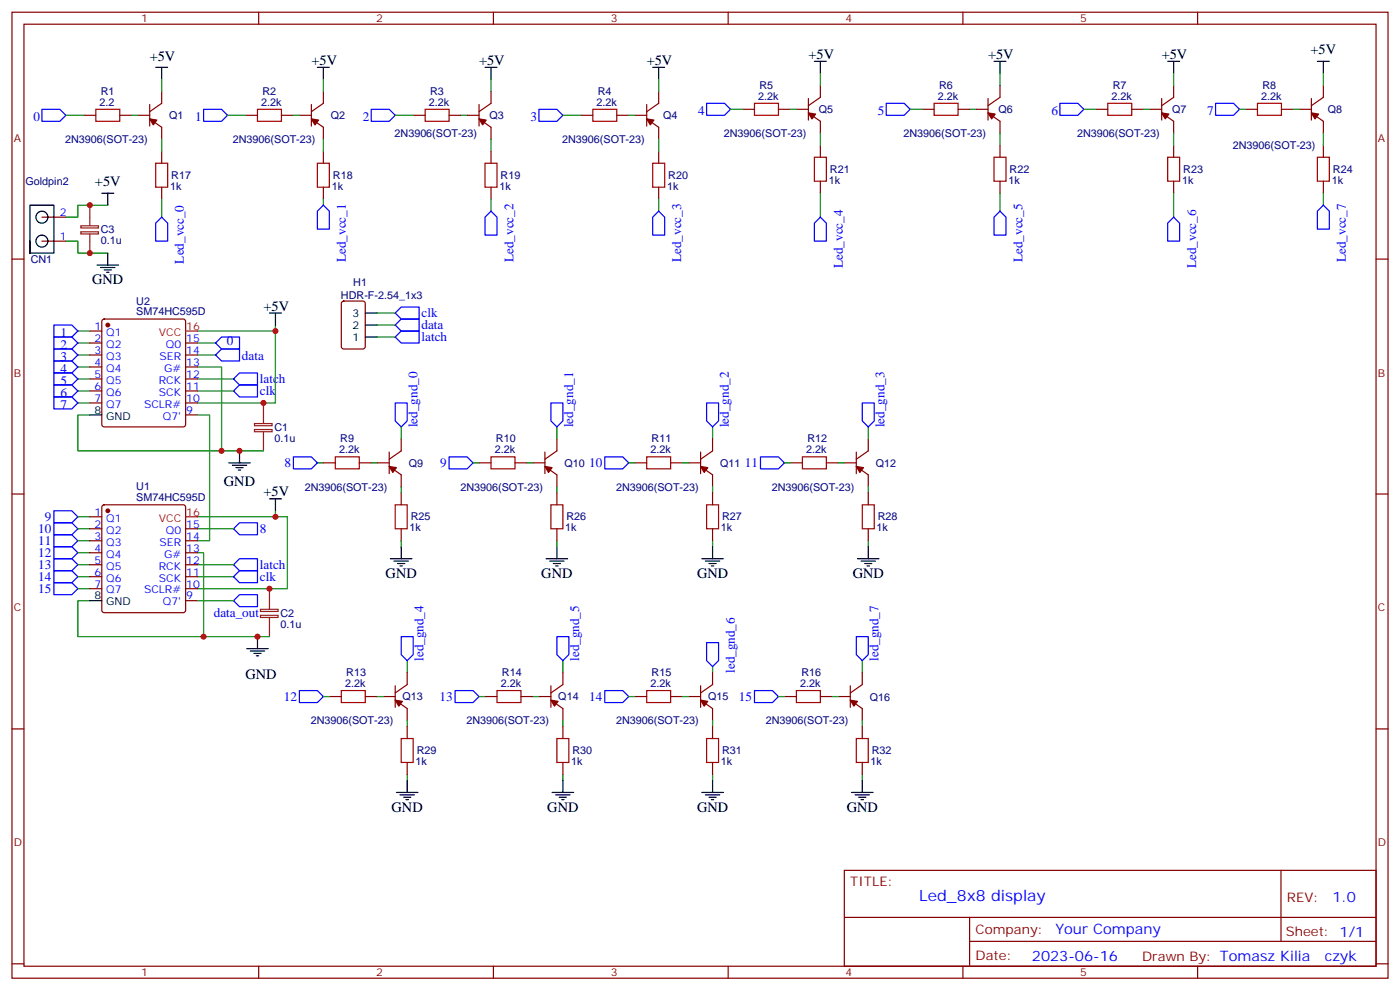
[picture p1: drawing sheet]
<svg xmlns="http://www.w3.org/2000/svg" width="412mm" height="292mm" viewBox="0 0 412 292" stroke-linecap="round" stroke-linejoin="round" font-family="sans-serif">
<g fill="none" stroke="#870000" stroke-width=".35">
<path d="M3.5 3.6h405.4v284.3h-405.4zM7.1 7.1h398.2v277.3h-398.2zM76.2 3.6v3.5M145.3 3.6v3.5M214.5 3.6v3.5M283.6 3.6v3.5M352.8 3.6v3.5M24.7 33.9h3.5M35.3 33.9h3.5M40.6 33.9h3.5M44.1 35l3.5 2.5v3.5M44.1 30.8v6.3"/>
<path d="M47.6 26.9v3.5l-3.5 2.5M72.3 33.9h3.5M82.9 33.9h3.5M88.2 33.9h3.5M91.7 35l3.5 2.5v3.5M91.7 30.8v6.3M95.2 26.9v3.5l-3.5 2.5M121.7 33.9h3.5M132.3 33.9h3.5M137.6 33.9h3.5M141.1 35l3.5 2.5v3.5M141.1 30.8v6.3"/>
<path d="M144.6 26.9v3.5l-3.5 2.5M171.1 33.9h3.5M181.7 33.9h3.5M187 33.9h3.5M190.5 35l3.5 2.5v3.5M190.5 30.8v6.3M194 26.9v3.5l-3.5 2.5M218.7 32.2h3.5M229.3 32.2h3.5M234.6 32.2h3.5M238.1 33.2l3.6 2.5v3.5M238.1 29v6.3"/>
<path d="M241.7 25.1v3.5l-3.6 2.5M271.6 32.2h3.6M282.2 32.2h3.6M287.5 32.2h3.5M291 33.2l3.6 2.5v3.5M291 29v6.3M294.6 25.1v3.5l-3.6 2.5M322.8 32.2h3.5M333.4 32.2h3.5M338.7 32.2h3.5M342.2 33.2l3.5 2.5v3.5M342.2 29v6.3"/>
<path d="M345.7 25.1v3.5l-3.5 2.5M366.9 32.2h3.5M377.5 32.2h3.5M382.8 32.2h3.5M386.3 33.2l3.5 2.5v3.5M386.3 29v6.3M389.8 25.1v3.5l-3.5 2.5M47.6 44.5v3.5M47.6 55.1v3.5M95.2 44.5v3.5M95.2 55.1v3.5M144.6 44.5v3.5"/>
<path d="M144.6 55.1v3.5M194 44.5v3.5M194 55.1v3.5M241.7 42.8v3.5M241.7 53.3v3.6M294.6 42.8v3.5M294.6 53.3v3.6M345.7 42.8v3.5M345.7 53.3v3.6M389.8 42.8v3.5M389.8 53.3v3.6M3.5 76.3h3.6"/>
<path d="M12.3 71h7.1M12.3 63.9h7.1M405.3 76.3h3.6M26.5 97.4h3.5M30.2 94.1l.5-.2h23.3l.5 .2 .2 .5v30.4l-.3 .5-.4 .2h-23.3l-.5-.3-.2-.4v-30.4zM100.8 88.8l.4-.2h5.7l.6 .4 .1 13-.5 .7h-5.9l-.6-.4-.1-13zM26.5 101h3.5M26.5 104.5h3.5M26.5 108h3.5M26.5 111.5h3.5M26.5 115.1h3.5M26.5 118.6h3.5"/>
<path d="M54.7 101h3.5M54.7 104.5h3.5M54.7 108h3.5M54.7 111.5h3.5M54.7 115.1h3.5M54.7 118.6h3.5M54.7 122.1h3.5M95.2 136.2h3.6M105.8 136.2h3.6M111.1 136.2h3.6M114.7 137.3l3.5 2.5v3.5M114.7 133.1v6.3"/>
<path d="M118.2 129.2v3.5l-3.5 2.5M141.1 136.2h3.5M151.7 136.2h3.5M157 136.2h3.5M160.5 137.3l3.5 2.5v3.5M160.5 133.1v6.3M164 129.2v3.5l-3.5 2.5M187 136.2h3.5M197.6 136.2h3.5M202.8 136.2h3.6M206.4 137.3l3.5 2.5v3.5M206.4 133.1v6.3"/>
<path d="M209.9 129.2v3.5l-3.5 2.5M232.8 136.2h3.6M243.4 136.2h3.5M248.7 136.2h3.5M252.2 137.3l3.6 2.5v3.5M252.2 133.1v6.3M255.8 129.2v3.5l-3.6 2.5M3.5 145.4h3.6M26.5 152.1h3.5M26.5 155.6h3.5M26.5 159.2h3.5M30.2 148.8l.5-.2h23.3l.5 .2 .2 .5v30.3l-.3 .5-.4 .2h-23.3l-.5-.2-.2-.5v-30.3z"/>
<path d="M54.7 155.6h3.5M54.7 159.2h3.5M118.2 145.1v3.5M118.2 155.6v3.6M164 145.1v3.5M164 155.6v3.6M209.9 145.1v3.5M209.9 155.6v3.6M255.8 145.1v3.5M255.8 155.6v3.6M405.3 145.4h3.6M26.5 162.7h3.5"/>
<path d="M26.5 166.2h3.5M26.5 169.8h3.5M26.5 173.3h3.5M54.7 162.7h3.5M54.7 166.2h3.5M54.7 169.8h3.5M54.7 173.3h3.5M54.7 176.8h3.5M119.9 198v3.5l-3.5 2.5M165.8 198v3.5l-3.5 2.5M209.9 198v3.5l-3.5 2.5M254 198v3.5l-3.5 2.5"/>
<path d="M3.5 214.6h3.6M97 205h3.5M107.6 205h3.5M112.9 205h3.5M116.4 206.1l3.5 2.5v3.5M116.4 201.9v6.3M119.9 213.9v3.5M142.9 205h3.5M153.5 205h3.5M158.7 205h3.6M162.3 206.1l3.5 2.5v3.5M162.3 201.9v6.3"/>
<path d="M165.8 213.9v3.5M187 205h3.5M197.6 205h3.5M202.8 205h3.6M206.4 206.1l3.5 2.5v3.5M206.4 201.9v6.3M209.9 213.9v3.5M231.1 205h3.5M241.7 205h3.5M246.9 205h3.6M250.5 206.1l3.5 2.5v3.5M250.5 201.9v6.3"/>
<path d="M254 213.9v3.5M405.3 214.6h3.6M119.9 224.4v3.6M165.8 224.4v3.6M209.9 224.4v3.6M254 224.4v3.6M248.7 256.2h156.6v28.2h-156.6zM377.3 256.2v20.9M248.7 270h156.5M285.6 277.1h119.6M285.6 270v14.1M3.5 283.7h3.6"/>
<path d="M76.2 284.4v3.5M145.3 284.4v3.5M214.5 284.4v3.5M283.6 284.4v3.5M352.8 284.4v3.5M405.3 283.7h3.6"/>
</g>
<g fill="none" stroke="#000" stroke-width=".35">
<path d="M45.9 19.8h3.5M47.6 19.8v3.6M93.5 19.8h3.5M95.2 19.8v3.6M142.9 19.8h3.5M144.6 19.8v3.6M192.3 19.8h3.5M194 19.8v3.6M239.9 18.1h3.5M241.7 18.1v3.5M292.8 18.1h3.5M294.6 18.1v3.5"/>
<path d="M344 18.1h3.5M345.7 18.1v3.5M388.1 18.1h3.5M389.8 18.1v3.5M30 56.9h3.5M31.7 56.9v3.5M8.8 71v3.5v-14.1h7.1v14.1h-7.1M28.6 78h6.3M29.6 78.7h4.3M30.7 79.4h2.1M31.7 74.5v3.5M31.4 80.2h.7"/>
<path d="M79.4 92.1h3.5M81.1 92.1v3.6M107.6 92.1h3.5M107.6 99.2h3.5M107.6 95.7h3.5M26.5 122.1h3.5M67.4 136.2h6.3M68.4 136.9h4.3M69.5 137.7h2.1M70.2 138.4h.7M70.6 132.7v3.5M79.4 146.8h3.5"/>
<path d="M81.1 146.8v3.6M26.5 176.8h3.5M115 164.5h6.4M116.1 165.2h4.2M117.1 165.9h2.1M117.8 166.6h.7M118.2 160.9v3.6M160.9 164.5h6.3M161.9 165.2h4.3M163 165.9h2.1M163.7 166.6h.7M164 160.9v3.6"/>
<path d="M206.7 164.5h6.4M207.8 165.2h4.2M208.8 165.9h2.2M209.5 166.6h.8M209.9 160.9v3.6M252.6 164.5h6.3M253.6 165.2h4.3M254.7 165.9h2.1M255.4 166.6h.7M255.8 160.9v3.6M72.7 190.9h6.3M73.7 191.6h4.3"/>
<path d="M74.8 192.3h2.1M75.5 193h.7M75.8 187.4v3.5M116.8 233.3h6.3M117.8 234h4.3M118.9 234.7h2.1M119.6 235.4h.7M119.9 229.7v3.6M162.6 233.3h6.4M163.7 234h4.2M164.7 234.7h2.2M165.5 235.4h.7"/>
<path d="M165.8 229.7v3.6M206.7 233.3h6.4M207.8 234h4.2M208.8 234.7h2.2M209.5 235.4h.8M209.9 229.7v3.6M250.8 233.3h6.4M251.9 234h4.2M252.9 234.7h2.2M253.6 235.4h.8M254 229.7v3.6"/>
<circle cx="12.3" cy="63.9" r="1.76"/>
<circle cx="12.3" cy="71" r="1.76"/>
</g>
<g fill="none" stroke="#00f" stroke-width=".35">
<path d="M12.3 32.2h5.3l1.8 1.7-1.8 1.8h-5.3zM60 32.2h5.3l1.7 1.7-1.7 1.8h-5.3zM109.4 32.2h5.3l1.7 1.7-1.7 1.8h-5.3zM158.7 32.2h5.3l1.8 1.7-1.8 1.8h-5.3zM208.1 30.4h5.3l1.8 1.8-1.8 1.7h-5.3zM261.1 30.4h5.2l1.8 1.8-1.8 1.7h-5.2zM312.2 30.4h5.3l1.8 1.8-1.8 1.7h-5.3zM358.1 30.4h5.3l1.7 1.8-1.7 1.7h-5.3zM47.6 63.9l1.8 1.8v5.3h-3.5v-5.3zM95.2 60.4l1.8 1.8v5.3h-3.5v-5.3zM144.6 62.2l1.8 1.7v5.3h-3.5v-5.3zM194 62.2l1.8 1.7v5.3h-3.5v-5.3z"/>
<path d="M241.7 63.9l1.7 1.8v5.3h-3.5v-5.3zM294.6 62.2l1.7 1.7v5.3h-3.5v-5.3zM345.7 63.9l1.8 1.8v5.3h-3.5v-5.3zM389.8 60.4l1.8 1.8v5.3h-3.5v-5.3zM15.9 99.2h5.3l1.7 1.8-1.7 1.7h-5.3zM15.9 95.7h5.3l1.7 1.7-1.7 1.8h-5.3zM116.4 92.1l1.8-1.7h5.3v3.5h-5.3zM116.4 95.7l1.8-1.8h5.3v3.5h-5.3zM118.2 97.4h5.3v3.6h-5.3l-1.8-1.8zM15.9 116.8h5.3l1.7 1.8-1.7 1.8h-5.3zM15.9 113.3h5.3l1.7 1.8-1.7 1.7h-5.3zM15.9 109.8h5.3l1.7 1.7-1.7 1.8h-5.3z"/>
<path d="M15.9 106.3h5.3l1.7 1.7-1.7 1.8h-5.3zM15.9 102.7h5.3l1.7 1.8-1.7 1.8h-5.3zM63.5 101l1.8-1.8h5.3v3.5h-5.3zM63.5 104.5l1.8-1.8h5.3v3.6h-5.3zM68.8 111.5l1.8-1.7h5.2v3.5h-5.2zM70.6 113.3h5.2v3.5h-5.2l-1.8-1.7zM116.4 118.6h3.5v5.3l-1.7 1.8-1.8-1.8zM162.3 118.6h3.5v5.3l-1.8 1.8-1.7-1.8zM208.1 118.6h3.6v5.3l-1.8 1.8-1.8-1.8zM254 118.6h3.5v5.3l-1.7 1.8-1.8-1.8zM86.4 134.5h5.3l1.8 1.7-1.8 1.8h-5.3zM132.3 134.5h5.3l1.7 1.7-1.7 1.8h-5.3z"/>
<path d="M178.2 134.5h5.2l1.8 1.7-1.8 1.8h-5.2zM224 134.5h5.3l1.8 1.7-1.8 1.8h-5.3zM15.9 150.4h5.3l1.7 1.7-1.7 1.8h-5.3zM15.9 153.9h5.3l1.7 1.7-1.7 1.8h-5.3zM15.9 157.4h5.3l1.7 1.8-1.7 1.7h-5.3zM68.8 155.6l1.8-1.7h5.2v3.5h-5.2zM15.9 160.9h5.3l1.7 1.8-1.7 1.8h-5.3zM15.9 164.5h5.3l1.7 1.7-1.7 1.8h-5.3zM15.9 168h5.3l1.7 1.8-1.7 1.7h-5.3zM15.9 171.5h5.3l1.7 1.8-1.7 1.7h-5.3zM68.8 166.2l1.8-1.7h5.2v3.5h-5.2zM68.8 169.8l1.8-1.8h5.2v3.5h-5.2z"/>
<path d="M68.8 176.8l1.8-1.8h5.2v3.6h-5.2zM118.2 187.4h3.5v5.3l-1.8 1.8-1.7-1.8zM164 187.4h3.6v5.3l-1.8 1.8-1.8-1.8zM208.1 189.2h3.6v5.3l-1.8 1.7-1.8-1.7zM252.2 187.4h3.6v5.3l-1.8 1.8-1.8-1.8zM88.2 203.3h5.3l1.7 1.7-1.7 1.8h-5.3zM134.1 203.3h5.2l1.8 1.7-1.8 1.8h-5.2zM178.2 203.3h5.2l1.8 1.7-1.8 1.8h-5.2zM222.2 203.3h5.3l1.8 1.7-1.8 1.8h-5.3z"/>
</g>
<g fill="#870000" stroke="#870000" stroke-width=".35">
<path d="M291 33.2l2.2 .4-1.1 1.4z"/>
<path d="M386.3 33.2l2.1 .4-1.1 1.4z"/>
<path d="M190.5 35l2.1 .3-1 1.5z"/>
<path d="M238.1 33.2l2.1 .4-1 1.4z"/>
<path d="M141.1 35l2.1 .3-1 1.5z"/>
<path d="M342.2 33.2l2.1 .4-1 1.4z"/>
<path d="M91.7 35l2.1 .3-1 1.5z"/>
<path d="M44.1 35l2.1 .3-1 1.5z"/>
<path d="M114.7 137.3l2.1 .4-1.1 1.4z"/>
<path d="M160.5 137.3l2.1 .4-1 1.4z"/>
<path d="M206.4 137.3l2.1 .4-1.1 1.4z"/>
<path d="M252.2 137.3l2.2 .4-1.1 1.4z"/>
<path d="M116.4 206.1l2.1 .3-1 1.5z"/>
<path d="M162.3 206.1l2.1 .3-1.1 1.5z"/>
<path d="M206.4 206.1l2.1 .3-1.1 1.5z"/>
<path d="M250.5 206.1l2.1 .3-1.1 1.5z"/>
<circle cx="31.7" cy="95.7" r=".53"/>
<circle cx="31.7" cy="150.4" r=".53"/>
</g>
<g fill="none" stroke="#008700" stroke-width=".35">
<path d="M19.4 33.9h5.3M38.8 33.9h1.8M47.6 23.4v3.5M67 33.9h5.3M86.4 33.9h1.8M95.2 23.4v3.5M116.4 33.9h5.3M135.8 33.9h1.8M144.6 23.4v3.5M165.8 33.9h5.3M185.2 33.9h1.8M194 23.4v3.5"/>
<path d="M215.2 32.2h3.5M232.8 32.2h1.8M241.7 21.6v3.5M241.7 39.2v3.6M268.1 32.2h3.5M285.8 32.2h1.7M294.6 21.6v3.5M294.6 39.2v3.6M319.3 32.2h3.5M336.9 32.2h1.8M345.7 21.6v3.5M345.7 39.2v3.6"/>
<path d="M365.1 32.2h1.8M381 32.2h1.8M389.8 21.6v3.5M389.8 39.2v3.6M47.6 41v3.5M47.6 58.6v5.3M95.2 41v3.5M95.2 58.6v1.8M144.6 41v3.5M144.6 58.6v3.6M194 41v3.5M194 58.6v3.6"/>
<path d="M241.7 56.9v7M294.6 56.9v5.3M345.7 56.9v7M389.8 56.9v3.5M19.4 71h3.5v3.5h8.8M31.7 60.4h-8.8v3.5h-3.5M22.9 97.4h3.6M81.1 97.4v21.2h-22.9M81.1 95.7v1.7h-22.9M111.1 92.1h5.3M111.1 99.2h5.3M111.1 95.7h5.3"/>
<path d="M22.9 108h3.6M22.9 118.6h3.6M22.9 115.1h3.6M22.9 111.5h3.6M22.9 104.5h3.6M22.9 101h3.6M58.2 108h7.1v24.7h-42.4v-10.6h3.6M58.2 115.1h10.6M58.2 111.5h10.6M58.2 104.5h5.3M58.2 101h5.3M58.2 122.1h3.5v37.1h-3.5"/>
<path d="M65.3 132.7h12.3M93.5 136.2h1.7M109.4 136.2h1.7M118.2 125.7v3.5M139.3 136.2h1.8M155.2 136.2h1.8M164 125.7v3.5M185.2 136.2h1.8M201.1 136.2h1.7M209.9 125.7v3.5M231.1 136.2h1.7M246.9 136.2h1.8"/>
<path d="M255.8 125.7v3.5M22.9 155.6h3.6M22.9 152.1h3.6M22.9 159.2h3.6M58.2 155.6h10.6M81.1 150.4v1.7h-22.9M81.1 152.1h3.6v21.2h-26.5M118.2 143.3v1.8M118.2 159.2v1.7M164 143.3v1.8M164 159.2v1.7M209.9 143.3v1.8"/>
<path d="M209.9 159.2v1.7M255.8 143.3v1.8M255.8 159.2v1.7M22.9 162.7h3.6M22.9 166.2h3.6M22.9 169.8h3.6M22.9 173.3h3.6M58.2 162.7h1.8v24.7h-37.1v-10.6h3.6M58.2 166.2h10.6M58.2 169.8h10.6M58.2 176.8h10.6M60 187.4h19.4"/>
<path d="M119.9 194.5v3.5M165.8 194.5v3.5M209.9 196.2v1.8M254 194.5v3.5M95.2 205h1.8M111.1 205h1.8M119.9 212.1v1.8M141.1 205h1.8M157 205h1.7M165.8 212.1v1.8M185.2 205h1.8M201.1 205h1.7"/>
<path d="M209.9 212.1v1.8M229.3 205h1.8M245.2 205h1.7M254 212.1v1.8M119.9 228v1.7M165.8 228v1.7M209.9 228v1.7M254 228v1.7"/>
</g>
<g fill="none" stroke="#a10000" stroke-width=".35">
<path d="M28.2 32.2h7.1v3.5h-7.1zM75.8 32.2h7.1v3.5h-7.1zM125.2 32.2h7.1v3.5h-7.1zM174.6 32.2h7.1v3.5h-7.1zM222.2 30.4h7.1v3.5h-7.1zM275.2 30.4h7v3.5h-7zM326.3 30.4h7.1v3.5h-7.1zM370.4 30.4h7.1v3.5h-7.1zM45.9 48h3.5v7.1h-3.5zM93.5 48h3.5v7.1h-3.5zM142.9 48h3.5v7.1h-3.5zM192.3 48h3.5v7.1h-3.5z"/>
<path d="M239.9 46.3h3.5v7h-3.5zM292.8 46.3h3.5v7h-3.5zM344 46.3h3.5v7h-3.5zM388.1 46.3h3.5v7h-3.5zM98.8 134.5h7v3.5h-7zM144.6 134.5h7.1v3.5h-7.1zM190.5 134.5h7.1v3.5h-7.1zM236.4 134.5h7v3.5h-7zM116.4 148.6h3.5v7h-3.5zM162.3 148.6h3.5v7h-3.5zM208.1 148.6h3.6v7h-3.6zM254 148.6h3.5v7h-3.5z"/>
<path d="M100.5 203.3h7.1v3.5h-7.1zM118.2 217.4h3.5v7h-3.5zM146.4 203.3h7.1v3.5h-7.1zM164 217.4h3.6v7h-3.6zM190.5 203.3h7.1v3.5h-7.1zM208.1 217.4h3.6v7h-3.6zM234.6 203.3h7.1v3.5h-7.1zM252.2 217.4h3.6v7h-3.6z"/>
</g>
<path d="M54.7 97.4h3.5M54.7 152.1h3.5" fill="none" stroke="#f00" stroke-width=".35"/>
<path d="M23.8 66.5h5.2v.6h-5.2zM23.8 68.2h5.2v.7h-5.2zM26.5 60.4v6M26.5 68.9v5.6M77.6 118.6v6M75 124.7h5.2v.6h-5.2zM75 126.4h5.2v.7h-5.2zM77.6 127.1v5.6M76.7 179.4h5.2v.6h-5.2zM79.4 173.3v6M76.7 181.1h5.2v.7h-5.2zM79.4 181.8v5.6" fill="none" stroke="#8c2424" stroke-width=".35"/>
<g fill="#c00">
<circle cx="81.1" cy="97.4" r=".88"/>
<circle cx="81.1" cy="152.1" r=".88"/>
<circle cx="77.6" cy="118.6" r=".88"/>
<circle cx="79.4" cy="173.3" r=".88"/>
<circle cx="65.3" cy="132.7" r=".88"/>
<circle cx="70.6" cy="132.7" r=".88"/>
<circle cx="75.8" cy="187.4" r=".88"/>
<circle cx="26.5" cy="74.5" r=".88"/>
<circle cx="26.5" cy="60.4" r=".88"/>
<circle cx="60" cy="187.4" r=".88"/>
</g>
<text font-size="4.6" fill="#00f" x="270.8" y="265.2">Led_8x8 display</text>
<g font-size="4.2">
<text x="238.1" y="17.4">+5V</text>
<text x="291" y="17.4">+5V</text>
<text x="342.2" y="17.4">+5V</text>
<text x="386" y="16">+5V</text>
<text x="44.1" y="18.1">+5V</text>
<text x="91.7" y="19.1">+5V</text>
<text x="141.1" y="19.1">+5V</text>
<text x="190.5" y="19.1">+5V</text>
<text x="28" y="54.8">+5V</text>
<text x="27.2" y="83.7">GND</text>
<text x="77.6" y="91.4">+5V</text>
<text x="66" y="143">GND</text>
<text x="77.6" y="146.1">+5V</text>
<text x="113.6" y="170.1">GND</text>
<text x="159.5" y="170.1">GND</text>
<text x="205.3" y="170.1">GND</text>
<text x="251.2" y="170.1">GND</text>
<text x="72.3" y="199.7">GND</text>
<text x="115.4" y="238.9">GND</text>
<text x="161.2" y="238.9">GND</text>
<text x="205.3" y="238.9">GND</text>
<text x="249.4" y="238.9">GND</text>
</g>
<g font-size="4.2" fill="#00f">
<text x="392.5" y="265.4">1.0</text>
<text x="310.9" y="275">Your Company</text>
<text x="304" y="282.8">2023-06-16</text>
<text x="390.3" y="282.7">czyk</text>
</g>
<g font-size="3.9" fill="#00f">
<text x="9.9" y="35.7">0</text>
<text x="57.5" y="35.7">1</text>
<text x="106.9" y="35.7">2</text>
<text x="156.3" y="35.7">3</text>
<text x="205.7" y="33.9">4</text>
<text x="258.6" y="33.9">5</text>
<text x="309.7" y="33.9">6</text>
<text x="355.6" y="33.9">7</text>
<text x="54.2" y="77.6" transform="rotate(-90 54.2 77.6)">Led_vcc_0</text>
<text x="101.9" y="77.2" transform="rotate(-90 101.9 77.2)">Led_vcc_1</text>
<text x="151.3" y="77.2" transform="rotate(-90 151.3 77.2)">Led_vcc_2</text>
<text x="200.6" y="77.2" transform="rotate(-90 200.6 77.2)">Led_vcc_3</text>
<text x="301.2" y="77.2" transform="rotate(-90 301.2 77.2)">Led_vcc_5</text>
<text x="396.4" y="77.2" transform="rotate(-90 396.4 77.2)">Led_vcc_7</text>
<text x="248.3" y="78.9" transform="rotate(-90 248.3 78.9)">Led_vcc_4</text>
<text x="352.3" y="78.9" transform="rotate(-90 352.3 78.9)">Led_vcc_6</text>
<text x="124.2" y="93.3">clk</text>
<text x="17.9" y="99.2">1</text>
<text x="66.8" y="101.7">0</text>
<text x="124.2" y="96.8">data</text>
<text x="124.2" y="100.4">latch</text>
<text x="17.9" y="106.3">3</text>
<text x="17.9" y="102.7">2</text>
<text x="71.3" y="105.8">data</text>
<text x="17.9" y="113.3">5</text>
<text x="17.9" y="109.8">4</text>
<text x="76.6" y="112.9">latch</text>
<text x="17.9" y="116.8">6</text>
<text x="76.6" y="116.4">clk</text>
<text x="17.9" y="120.4">7</text>
<text x="123" y="125.8" transform="rotate(-90 123 125.8)">led_gnd_0</text>
<text x="168.8" y="125.8" transform="rotate(-90 168.8 125.8)">led_gnd_1</text>
<text x="214.7" y="125.8" transform="rotate(-90 214.7 125.8)">led_gnd_2</text>
<text x="260.6" y="125.8" transform="rotate(-90 260.6 125.8)">led_gnd_3</text>
<text x="83.8" y="137.6">8</text>
<text x="129.6" y="137.6">9</text>
<text x="173.6" y="137.6">10</text>
<text x="219.4" y="137.6">11</text>
<text x="13.2" y="153.4">9</text>
<text x="11.3" y="156.9">10</text>
<text x="11.3" y="160.4">11</text>
<text x="76.6" y="156.8">8</text>
<text x="11.3" y="164">12</text>
<text x="11.3" y="167.5">13</text>
<text x="76.6" y="167.4">latch</text>
<text x="11.3" y="171">14</text>
<text x="76.6" y="170.9">clk</text>
<text x="11.3" y="174.6">15</text>
<text x="63" y="181.6">data_out</text>
<text x="124.7" y="194.6" transform="rotate(-90 124.7 194.6)">led_gnd_4</text>
<text x="170.6" y="194.6" transform="rotate(-90 170.6 194.6)">led_gnd_5</text>
<text x="258.8" y="194.6" transform="rotate(-90 258.8 194.6)">led_gnd_7</text>
<text x="216.5" y="198.1" transform="rotate(-90 216.5 198.1)">led_gnd_6</text>
<text x="83.6" y="206.4">12</text>
<text x="129.5" y="206.4">13</text>
<text x="173.6" y="206.4">14</text>
<text x="217.7" y="206.4">15</text>
</g>
<g font-size="3.9" fill="#800">
<text x="250.5" y="260.8">TITLE:</text>
<text x="379.1" y="265.4">REV:</text>
<text x="287.4" y="275">Company:</text>
<text x="378.7" y="275.6">Sheet: 1/1</text>
<text x="287.4" y="282.6">Date:</text>
<text x="336.4" y="282.7">Drawn By: Tomasz Kilia</text>
</g>
<g font-size="3.2" fill="#800">
<text x="41.6" y="6.6">1</text>
<text x="110.8" y="6.6">2</text>
<text x="179.9" y="6.6">3</text>
<text x="249.1" y="6.6">4</text>
<text x="318.2" y="6.6">5</text>
<text x="4.1" y="41.7">A</text>
<text x="405.9" y="41.7">A</text>
<text x="4.1" y="110.8">B</text>
<text x="405.9" y="110.8">B</text>
<text x="4.1" y="180">C</text>
<text x="405.9" y="180">C</text>
<text x="4.1" y="249.1">D</text>
<text x="405.9" y="249.1">D</text>
<text x="41.6" y="287.4">1</text>
<text x="110.8" y="287.4">2</text>
<text x="179.9" y="287.4">3</text>
<text x="249.1" y="287.4">4</text>
<text x="318.2" y="287.4">5</text>
</g>
<g font-size="3.2" fill="#000080">
<text x="29.7" y="27.9">R1</text>
<text x="77.3" y="27.9">R2</text>
<text x="126.7" y="27.9">R3</text>
<text x="176.1" y="27.9">R4</text>
<text x="223.4" y="29.4">2.2k</text>
<text x="223.7" y="26.2">R5</text>
<text x="276.3" y="29.4">2.2k</text>
<text x="276.6" y="26.2">R6</text>
<text x="327.4" y="29.4">2.2k</text>
<text x="327.8" y="26.2">R7</text>
<text x="371.5" y="29.4">2.2k</text>
<text x="371.9" y="26.2">R8</text>
<text x="29.3" y="31.1">2.2</text>
<text x="49.8" y="35.1">Q1</text>
<text x="77" y="31.1">2.2k</text>
<text x="97.5" y="35.1">Q2</text>
<text x="126.3" y="31.1">2.2k</text>
<text x="144.2" y="35">Q3</text>
<text x="175.7" y="31.1">2.2k</text>
<text x="195.4" y="35">Q4</text>
<text x="241.2" y="33.3">Q5</text>
<text x="294.1" y="33.3">Q6</text>
<text x="345.3" y="33.3">Q7</text>
<text x="391.1" y="33.3">Q8</text>
<text x="116.2" y="40.4">2N3906(SOT-23)</text>
<text x="213.2" y="40.3">2N3906(SOT-23)</text>
<text x="266.2" y="40.3">2N3906(SOT-23)</text>
<text x="317.3" y="40.3">2N3906(SOT-23)</text>
<text x="19.2" y="42.1">2N3906(SOT-23)</text>
<text x="68.6" y="42.1">2N3906(SOT-23)</text>
<text x="165.6" y="42.1">2N3906(SOT-23)</text>
<text x="363.2" y="43.8">2N3906(SOT-23)</text>
<text x="50.5" y="52.6">R17</text>
<text x="98.1" y="52.6">R18</text>
<text x="147.5" y="52.6">R19</text>
<text x="196.9" y="52.6">R20</text>
<text x="244.5" y="50.9">R21</text>
<text x="297.4" y="50.9">R22</text>
<text x="348.5" y="50.9">R23</text>
<text x="392.6" y="50.9">R24</text>
<text x="7.5" y="54.4">Goldpin2</text>
<text x="50.1" y="55.8">1k</text>
<text x="97.7" y="55.8">1k</text>
<text x="147.1" y="55.8">1k</text>
<text x="196.5" y="55.8">1k</text>
<text x="244.1" y="54">1k</text>
<text x="297" y="54">1k</text>
<text x="348.2" y="54">1k</text>
<text x="392.3" y="54">1k</text>
<text x="29.7" y="71.9">0.1u</text>
<text x="29.7" y="68.6">C3</text>
<text x="9.1" y="77.4">CN1</text>
<text x="40.1" y="89.6">U2</text>
<text x="100.4" y="88">HDR-F-2.54_1x3</text>
<text x="104.1" y="84.3">H1</text>
<text x="40.1" y="92.9">SM74HC595D</text>
<text x="80.9" y="130.1">0.1u</text>
<text x="80.9" y="126.8">C1</text>
<text x="100.2" y="130.2">R9</text>
<text x="146.1" y="130.2">R10</text>
<text x="192" y="130.2">R11</text>
<text x="237.8" y="130.2">R12</text>
<text x="99.9" y="133.4">2.2k</text>
<text x="120.4" y="137.4">Q9</text>
<text x="145.7" y="133.4">2.2k</text>
<text x="166.3" y="137.4">Q10</text>
<text x="191.6" y="133.4">2.2k</text>
<text x="212.1" y="137.4">Q11</text>
<text x="237.5" y="133.4">2.2k</text>
<text x="258" y="137.4">Q12</text>
<text x="40.1" y="147.5">SM74HC595D</text>
<text x="40.1" y="144.3">U1</text>
<text x="89.8" y="144.4">2N3906(SOT-23)</text>
<text x="135.6" y="144.4">2N3906(SOT-23)</text>
<text x="181.5" y="144.4">2N3906(SOT-23)</text>
<text x="227.4" y="144.4">2N3906(SOT-23)</text>
<text x="121" y="153.2">R25</text>
<text x="166.9" y="153.2">R26</text>
<text x="212.7" y="153.2">R27</text>
<text x="258.6" y="153.2">R28</text>
<text x="120.6" y="156.4">1k</text>
<text x="166.5" y="156.4">1k</text>
<text x="212.4" y="156.4">1k</text>
<text x="258.2" y="156.4">1k</text>
<text x="82.6" y="184.8">0.1u</text>
<text x="82.6" y="181.5">C2</text>
<text x="101.6" y="202.2">2.2k</text>
<text x="102" y="199">R13</text>
<text x="147.5" y="202.2">2.2k</text>
<text x="147.9" y="199">R14</text>
<text x="191.6" y="202.2">2.2k</text>
<text x="192" y="199">R15</text>
<text x="235.7" y="202.2">2.2k</text>
<text x="236.1" y="199">R16</text>
<text x="118.6" y="206.1">Q13</text>
<text x="164.5" y="206.1">Q14</text>
<text x="208.6" y="206.1">Q15</text>
<text x="256.2" y="206.2">Q16</text>
<text x="91.5" y="213.2">2N3906(SOT-23)</text>
<text x="137.4" y="213.2">2N3906(SOT-23)</text>
<text x="181.5" y="213.2">2N3906(SOT-23)</text>
<text x="225.6" y="213.2">2N3906(SOT-23)</text>
<text x="122.8" y="222">R29</text>
<text x="168.6" y="222">R30</text>
<text x="212.7" y="222">R31</text>
<text x="256.8" y="222">R32</text>
<text x="122.4" y="225.1">1k</text>
<text x="168.3" y="225.1">1k</text>
<text x="212.4" y="225.1">1k</text>
<text x="256.5" y="225.1">1k</text>
</g>
<g font-size="3.2" fill="#00f">
<text x="17.6" y="63.6">2</text>
<text x="17.6" y="70.6">1</text>
<text x="27.8" y="97.1">1</text>
<text x="27.8" y="100.6">2</text>
<text x="31.3" y="98.8">Q1</text>
<text x="54.9" y="100.6">15</text>
<text x="27.8" y="104.1">3</text>
<text x="27.8" y="107.7">4</text>
<text x="31.3" y="102.4">Q2</text>
<text x="31.3" y="105.9">Q3</text>
<text x="47" y="105.9">SER</text>
<text x="48.9" y="102.4">Q0</text>
<text x="54.9" y="107.7">13</text>
<text x="54.9" y="104.1">14</text>
<text x="27.8" y="111.2">5</text>
<text x="31.3" y="109.4">Q4</text>
<text x="31.3" y="113">Q5</text>
<text x="46.8" y="113">RCK</text>
<text x="48.3" y="109.4">G#</text>
<text x="54.9" y="111.2">12</text>
<text x="27.8" y="114.7">6</text>
<text x="27.8" y="118.3">7</text>
<text x="31.3" y="116.5">Q6</text>
<text x="46.8" y="116.5">SCK</text>
<text x="54.9" y="118.3">10</text>
<text x="54.9" y="114.7">11</text>
<text x="31.3" y="120">Q7</text>
<text x="42.4" y="120">SCLR#</text>
<text x="48" y="123.5">Q7'</text>
<text x="54.9" y="121.8">9</text>
<text x="27.8" y="151.8">1</text>
<text x="27.8" y="155.3">2</text>
<text x="31.3" y="153.5">Q1</text>
<text x="54.9" y="155.3">15</text>
<text x="27.8" y="158.8">3</text>
<text x="31.3" y="157.1">Q2</text>
<text x="31.3" y="160.6">Q3</text>
<text x="47" y="160.6">SER</text>
<text x="48.9" y="157.1">Q0</text>
<text x="54.9" y="158.8">14</text>
<text x="27.8" y="162.3">4</text>
<text x="27.8" y="165.9">5</text>
<text x="31.3" y="164.1">Q4</text>
<text x="31.3" y="167.6">Q5</text>
<text x="46.8" y="167.6">RCK</text>
<text x="48.3" y="164.1">G#</text>
<text x="54.9" y="165.9">12</text>
<text x="54.9" y="162.3">13</text>
<text x="27.8" y="169.4">6</text>
<text x="27.8" y="172.9">7</text>
<text x="31.3" y="171.2">Q6</text>
<text x="46.8" y="171.2">SCK</text>
<text x="54.9" y="172.9">10</text>
<text x="54.9" y="169.4">11</text>
<text x="31.3" y="174.7">Q7</text>
<text x="42.4" y="174.7">SCLR#</text>
<text x="48" y="178.2">Q7'</text>
<text x="54.9" y="176.5">9</text>
</g>
<g font-size="3.2">
<text x="103.8" y="93.2">3</text>
<text x="103.8" y="100.3">1</text>
<text x="103.8" y="96.7">2</text>
<text x="27.8" y="121.8">8</text>
<text x="31.3" y="123.5">GND</text>
<text x="27.8" y="176.5">8</text>
<text x="31.3" y="178.2">GND</text>
</g>
<g font-size="3.2" fill="#f00">
<text x="46.8" y="98.8">VCC</text>
<text x="54.9" y="97.1">16</text>
<text x="46.8" y="153.5">VCC</text>
<text x="54.9" y="151.8">16</text>
</g>
</svg>
